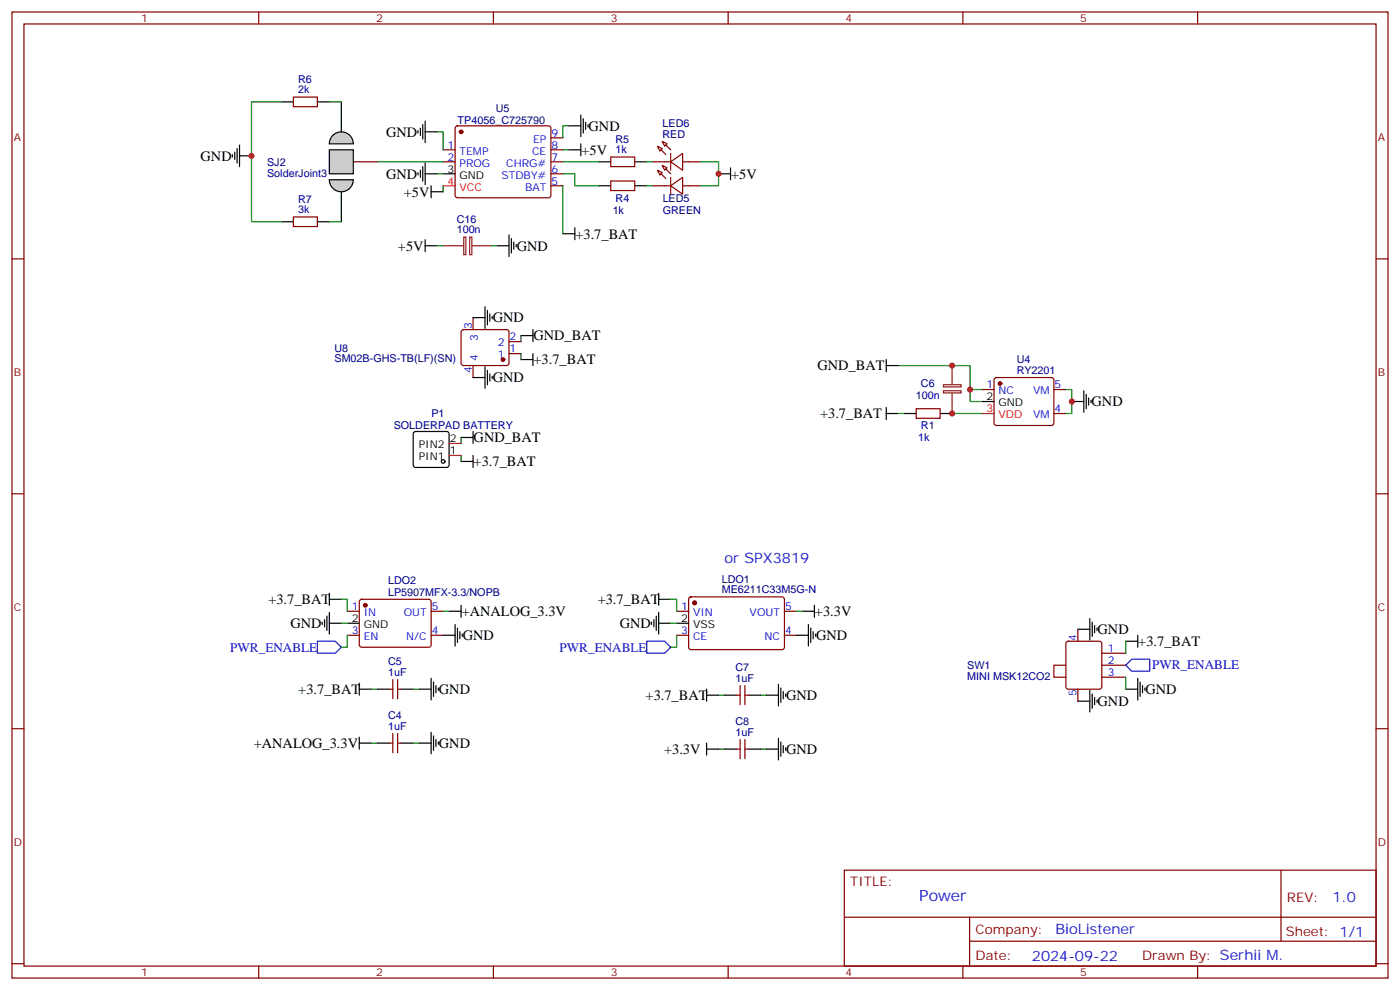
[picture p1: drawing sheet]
<svg xmlns="http://www.w3.org/2000/svg" width="412mm" height="292mm" viewBox="0 0 412 292" stroke-linecap="round" stroke-linejoin="round" font-family="sans-serif">
<g fill="none" stroke="#870000" stroke-width=".35">
<path d="M3.5 3.5h405.4v284.4h-405.4zM7.1 7.1h398.2v277.2h-398.2zM76.2 3.5v3.6M145.3 3.5v3.6M214.5 3.5v3.6M283.6 3.5v3.6M352.8 3.5v3.6M86.4 28.6h7.1v2.8h-7.1zM134.3 37.2l.5-.2h26.8l.5 .2 .2 .5-.1 20.1-.6 .4-27.1-.1-.4-.6v-19.8zM130.5 47.6h3.6M130.5 44.1h3.6M162.3 54.7h3.5"/>
<path d="M162.3 47.6h3.5M162.3 44.1h3.5M162.3 51.2h3.5M162.3 40.6h3.5M179.9 53.3h7.1v2.8h-7.1zM179.9 46.2h7.1v2.8h-7.1zM192.3 54.7h5.3M192.3 47.6h5.3M193.7 50.1l1.4 .7-.7 .7zM193.7 43l1.4 .7-.7 .7zM195.1 48.7l1.4 .7-.7 .7zM195.1 41.6l1.4 .7-.7 .7z"/>
<path d="M197.6 54.7l3.5-2.5v4.9zM197.6 47.6l3.5-2.4v4.9zM197.6 45.2v4.9M197.6 52.2v4.9M201.1 54.7h5.3M201.1 47.6h5.3M3.5 76.2h3.6M86.4 63.9h7.1v2.8h-7.1zM405.3 76.2h3.6M289.3 114.7h3.5M293 111.3l.5-.2h16.2l.5 .2 .2 .5v12.7l-.2 .5-.5 .2h-16.2l-.5-.2-.2-.5v-12.7zM310.4 114.7h3.6"/>
<path d="M269.9 120.3h7v2.8h-7zM310.4 121.7h3.6M3.5 145.3h3.6M405.3 145.3h3.6M102.3 179.9h3.5M106.1 176.6l.4-.2h20.1l.4 .7-.1 13-.6 .4-20-.1-.5-.6v-12.7zM127 179.9h3.5M199.3 179.9h3.5M203.1 175.9l.5-.2h27l.5 .7-.1 14.4-.6 .4-27.1-.1-.5-.6v-14.1zM231.1 179.9h3.5M102.3 187h3.5M127 187h3.5"/>
<path d="M199.3 187h3.5M231.1 187h3.5M314 195.8h-3.6v3.5h3.6M314.2 188.9l.5-.2h9.1l.5 .2 .3 .5v12.7l-.3 .5-.5 .2h-9.1l-.5-.2-.2-.5v-12.7zM317.5 185.2v3.5M324.6 199.3h7M324.6 195.8h7M324.6 192.3h7M3.5 214.5h3.6M114.7 218.7h1M114.7 202.8h1M115.7 200v5.7"/>
<path d="M115.7 215.9v5.6M117.1 200v5.7M117.1 215.9v5.6M117.1 218.7h1.1M117.1 202.8h1.1M217 204.6h1M218 201.8v5.6M218 217.7v5.6M219.4 201.8v5.6M219.4 217.7v5.6M219.4 204.6h1.1M317.5 202.8v3.6"/>
<path d="M405.3 214.5h3.6M217 220.5h1M219.4 220.5h1.1M248.7 256.1h156.6v28.2h-156.6zM377.3 256.1v20.9M248.7 270h156.5M285.6 277h119.6M285.6 270v14.1M3.5 283.6h3.6M76.2 284.3v3.6M145.3 284.3v3.6M214.5 284.3v3.6"/>
<path d="M283.6 284.3v3.6M352.8 284.3v3.6M405.3 283.6h3.6"/>
</g>
<g fill="#870000" stroke="#870000" stroke-width=".35">
<path d="M194.7 51.2l1.4 1.4z"/>
<path d="M196.1 49.7l1.5 1.5z"/>
<path d="M194.7 44.1l1.4 1.4z"/>
<path d="M196.1 42.7l1.5 1.4z"/>
<circle cx="107.6" cy="178.2" r=".53"/>
<circle cx="204.6" cy="177.4" r=".53"/>
<circle cx="135.8" cy="38.8" r=".53"/>
<circle cx="294.6" cy="112.9" r=".53"/>
</g>
<g fill="none" stroke="#000" stroke-width=".35">
<path d="M82.9 30h3.5M93.5 30h3.5M123.1 38.5v.7M123.8 37.7v2.2M124.5 36.7v4.2M125.2 38.8h3.6M125.2 35.6v6.4M167.6 37h3.5M171.1 33.9v6.3M171.8 34.9v4.3M172.5 36v2.1M173.2 36.7v.7"/>
<path d="M68.4 45.5v.7M69.1 44.8v2.1M69.8 43.7v4.3M70.6 45.9h3.5M70.6 42.7v6.3M123.1 50.8v.7M123.8 50.1v2.1M124.5 49v4.3M125.2 51.2h3.6M125.2 48v6.3M127 56.4h3.5M127 54.7v3.5"/>
<path d="M130.5 51.2h3.6M167.6 44.1h3.5M171.1 42.3v3.6M176.4 54.7h3.5M176.4 47.6h3.5M187 54.7h3.5M187 47.6h3.5M211.7 51.2h3.5M215.2 49.4v3.5M82.9 65.3h3.5M93.5 65.3h3.5M125.2 70.6v3.5"/>
<path d="M125.2 72.3h3.6M146.4 72.3h3.5M149.9 69.1v6.4M150.6 70.2v4.2M151.3 71.3v2.1M152 72v.7M165.8 68.8h3.5M169.3 67v3.6M261.1 107.6h3.5M261.1 105.8v3.6M261.1 119.9v3.6M289.3 118.2h3.5"/>
<path d="M315.7 118.2h3.6M319.3 115v6.4M320 116.1v4.2M320.7 117.1v2.1M321.4 117.8v.7M121.9 127.2l.5-.2h9.2l.5 .2 .2 .5v9.2l-.2 .5-.5 .2h-9.2l-.5-.3-.2-.4v-9.2zM261.1 121.7h3.5M266.3 121.7h3.6M276.9 121.7h3.6M97 174.6v3.6M97 176.4h3.5M132.3 179.9h3.5"/>
<path d="M135.8 178.2v3.5M194 176.4h3.6M194 174.6v3.6M236.4 179.9h3.5M239.9 178.2v3.5M94.9 183.1v.7M95.6 182.4v2.1M96.3 181.3v4.3M97 183.4h3.5M97 180.3v6.3M102.3 183.4h3.5M127 199.7v6.3"/>
<path d="M191.9 183.1v.7M192.6 182.4v2.1M193.3 181.3v4.3M194 183.4h3.6M194 180.3v6.3M199.3 183.4h3.5M317.5 185.2h3.5M321 182v6.4M321.7 183.1v4.2M322.4 184.1v2.2M323.1 184.9v.7M331.6 188.7h3.5"/>
<path d="M335.1 187v3.5M335.1 199.7v6.3M105.8 218.7h3.6M105.8 202.8h3.6M105.8 201.1v3.5M105.8 217v3.5M111.1 218.7h3.6M111.1 202.8h3.6M118.2 218.7h3.5M118.2 202.8h3.5M123.5 218.7h3.5M123.5 202.8h3.5"/>
<path d="M127 215.5v6.4M127.7 200.7v4.3M127.7 216.6v4.2M128.4 201.8v2.1M128.4 217.7v2.1M129.1 202.5v.7M129.1 218.4v.7M208.1 202.8v3.6M208.1 218.7v3.5M208.1 204.6h3.6M213.4 204.6h3.6M220.5 204.6h3.5"/>
<path d="M225.8 204.6h3.5M229.3 201.4v6.4M229.3 217.3v6.4M230 202.5v4.2M230 218.4v4.2M230.7 203.6v2.1M230.7 219.4v2.1M231.4 204.3v.7M317.5 206.4h3.5M321 203.2v6.3M321.7 204.3v4.2M322.4 205.3v2.1"/>
<path d="M323.1 206v.7M331.6 202.8h3.5M335.8 200.7v4.3M336.5 201.8v2.1M337.3 202.5v.7M208.1 220.5h3.6M213.4 220.5h3.6M220.5 220.5h3.5M225.8 220.5h3.5M231.4 220.1v.7"/>
</g>
<path d="M130.5 54.7h3.6M289.3 121.7h3.5" fill="none" stroke="#f00" stroke-width=".35"/>
<g fill="none" stroke="#008700" stroke-width=".35">
<path d="M128.8 38.8h1.7v5.3M167.6 37h-1.8v3.6M111.1 47.6h19.4M128.8 51.2h1.7M130.5 54.7v1.7M165.8 51.2h3.5v3.5h7.1M165.8 44.1h1.8M165.8 47.6h10.6M165.8 54.7v14.1M190.5 54.7h1.8M190.5 47.6h1.8M206.4 47.6h5.3v7.1h-5.3"/>
<path d="M128.8 72.3h1.7M144.6 72.3h1.8M264.6 107.6h21.2v10.6h3.5M314 114.7h1.7v7h-1.7M264.6 121.7h1.7M280.5 121.7h8.8M100.5 176.4h1.8v3.5M130.5 179.9h1.8M197.6 176.4h1.7v3.5M234.6 179.9h1.8M100.5 183.4h1.8M102.3 187v3.5h-1.8"/>
<path d="M197.6 183.4h1.7M199.3 187v3.5h-1.7M331.6 188.7v3.6M331.6 199.3v3.5M109.4 202.8h1.7M109.4 218.7h1.7M121.7 202.8h1.8M121.7 218.7h1.8M211.7 204.6h1.7M224 204.6h1.8M211.7 220.5h1.7M224 220.5h1.8"/>
</g>
<path d="M130.5 72.3h6M136.6 69.8h.6v5.2h-.6zM138.4 69.8h.6v5.2h-.6zM139 72.3h5.6M277.9 115h5.2v.6h-5.2zM277.9 113.2h5.2v.7h-5.2zM280.5 107.6v5.6M280.5 115.7v6" fill="none" stroke="#8c2424" stroke-width=".35"/>
<path d="M93.5 188.7h5.3l1.7 1.8-1.7 1.8h-5.3zM190.5 188.7h5.3l1.8 1.8-1.8 1.8h-5.3zM333.4 194h5.3v3.6h-5.3l-1.8-1.8z" fill="none" stroke="#00f" stroke-width=".35"/>
<circle cx="130.5" cy="135.8" r=".53" fill="#fff" stroke="#000" stroke-width=".35"/>
<path d="M132.3 134.1h3.5M132.3 130.5h3.5" fill="none" stroke="#f00" stroke-width=".35"/>
<g fill="none" stroke="#000" stroke-width=".35">
<path d="M100.5 30v7M100.5 58.2v7.1M139.3 93.5h3.6M142.9 90.3v6.4M143.6 91.4v4.2M144.3 92.4v2.1M145 93.1v.7M153.5 98.8h3.5M157 97v3.5M139.3 111.1h3.6M142.9 107.9v6.4M143.6 109v4.2"/>
<path d="M144.3 110.1v2.1M145 110.8v.7M153.5 105.8h3.5M157 104.1v3.5M135.8 135.8h3.5M135.8 128.8h3.5M139.3 127v3.5M139.3 134.1v3.5M130.5 187h3.6M134.1 183.8v6.3M134.8 184.9v4.2M135.5 185.9v2.1"/>
<path d="M136.2 186.6v.7M234.6 187h3.5M238.1 183.8v6.3M238.8 184.9v4.2M239.5 185.9v2.1M240.2 186.6v.7"/>
</g>
<path d="M285.8 114.7h3.5" fill="none" stroke="#008700" stroke-width=".35"/>
<path d="M136.1 97.2l.4-.2h12.7l.5 .2 .2 .5v9.5l-.7 .4-12.9-.1-.5-.6v-9.2zM139.3 93.5v3.5M139.3 107.6v3.5M149.9 104.1h3.6M149.9 100.5h3.6" fill="none" stroke="#870000" stroke-width=".35"/>
<circle cx="148.2" cy="105.8" r=".53" fill="#870000" stroke="#870000" stroke-width=".35"/>
<g fill="#ccc" stroke="#000" stroke-width=".35">
<path d="M97 52.9h7.1a3.5 3.5 0 0 1-3.6 3.5 3.5 3.5 0 0 1-3.5-3.5z"/>
<path d="M98 39.8a3.5 3.5 0 0 1 3.9-.7 3.5 3.5 0 0 1 2.2 3.2h-7.1a3.5 3.5 0 0 1 1-2.5z"/>
</g>
<g fill="#333" stroke="#000" stroke-width=".35">
<path d="M97 52.9h7.1z"/>
<path d="M97 42.3h7.1z"/>
</g>
<path d="M100.5 37v1.8M100.5 56.4v1.8" fill="none" stroke="#000" stroke-width=".35"/>
<path d="M104.1 47.6h7" fill="none" stroke="#870000" stroke-width=".35"/>
<path d="M97 44.1h7.1v7.1h-7.1z" fill="#ccc" stroke="#000" stroke-width=".35"/>
<path d="M82.9 30h-8.8v35.3h8.8M97 30h3.5M97 65.3h3.5M153.5 98.8v1.7M153.5 104.1v1.7M135.8 128.8v1.7M135.8 134.1v1.7" fill="none" stroke="#008700" stroke-width=".35"/>
<g fill="#c00">
<circle cx="211.7" cy="51.2" r=".88"/>
<circle cx="315.7" cy="118.2" r=".88"/>
<circle cx="280.5" cy="121.7" r=".88"/>
<circle cx="280.5" cy="107.6" r=".88"/>
<circle cx="285.8" cy="114.7" r=".88"/>
<circle cx="74.1" cy="45.9" r=".88"/>
</g>
<text font-size="4.6" fill="#00f" x="270.8" y="265.1">Power</text>
<g font-size="4.2">
<text x="113.8" y="40.2">GND</text>
<text x="173.4" y="38.5">GND</text>
<text x="59.1" y="47.3">GND</text>
<text x="171.3" y="45.6">+5V</text>
<text x="113.8" y="52.6">GND</text>
<text x="215.4" y="52.6">+5V</text>
<text x="119" y="57.9">+5V</text>
<text x="169.5" y="70.3">+3.7_BAT</text>
<text x="117.2" y="73.8">+5V</text>
<text x="152.2" y="73.8">GND</text>
<text x="145.2" y="94.9">GND</text>
<text x="157.2" y="100.2">GND_BAT</text>
<text x="157.2" y="107.3">+3.7_BAT</text>
<text x="145.2" y="112.5">GND</text>
<text x="240.8" y="109">GND_BAT</text>
<text x="321.6" y="119.6">GND</text>
<text x="241.6" y="123.1">+3.7_BAT</text>
<text x="139.5" y="130.2">GND_BAT</text>
<text x="139.5" y="137.3">+3.7_BAT</text>
<text x="79" y="177.8">+3.7_BAT</text>
<text x="176.1" y="177.8">+3.7_BAT</text>
<text x="85.5" y="184.9">GND</text>
<text x="136" y="181.4">+ANALOG_3.3V</text>
<text x="182.5" y="184.9">GND</text>
<text x="240.1" y="181.4">+3.3V</text>
<text x="136.3" y="188.4">GND</text>
<text x="240.4" y="188.4">GND</text>
<text x="323.3" y="186.7">GND</text>
<text x="335.3" y="190.2">+3.7_BAT</text>
<text x="87.9" y="204.3">+3.7_BAT</text>
<text x="129.3" y="204.3">GND</text>
<text x="190.2" y="206.1">+3.7_BAT</text>
<text x="231.6" y="206.1">GND</text>
<text x="323.3" y="207.8">GND</text>
<text x="337.4" y="204.3">GND</text>
<text x="74.8" y="220.2">+ANALOG_3.3V</text>
<text x="129.3" y="220.2">GND</text>
<text x="195.6" y="221.9">+3.3V</text>
<text x="231.6" y="221.9">GND</text>
</g>
<g font-size="4.2" fill="#00f">
<text x="213.4" y="165.8">or SPX3819</text>
<text x="392.5" y="265.4">1.0</text>
<text x="310.9" y="274.9">BioListener</text>
<text x="304" y="282.7">2024-09-22</text>
</g>
<g font-size="3.9" fill="#00f">
<text x="67.8" y="191.8">PWR_ENABLE</text>
<text x="164.8" y="191.8">PWR_ENABLE</text>
<text x="339.4" y="197">PWR_ENABLE</text>
</g>
<g font-size="3.9" fill="#800">
<text x="250.5" y="260.7">TITLE:</text>
<text x="379.1" y="265.4">REV:</text>
<text x="287.4" y="274.9">Company:</text>
<text x="378.7" y="275.5">Sheet: 1/1</text>
<text x="287.4" y="282.6">Date:</text>
<text x="336.4" y="282.7">Drawn By: Serhii M.</text>
</g>
<g font-size="3.2" fill="#800">
<text x="41.6" y="6.5">1</text>
<text x="110.8" y="6.5">2</text>
<text x="179.9" y="6.5">3</text>
<text x="249.1" y="6.5">4</text>
<text x="318.2" y="6.5">5</text>
<text x="4.1" y="41.6">A</text>
<text x="405.9" y="41.6">A</text>
<text x="4.1" y="110.8">B</text>
<text x="405.9" y="110.8">B</text>
<text x="4.1" y="179.9">C</text>
<text x="405.9" y="179.9">C</text>
<text x="4.1" y="249.1">D</text>
<text x="405.9" y="249.1">D</text>
<text x="41.6" y="287.3">1</text>
<text x="110.8" y="287.3">2</text>
<text x="179.9" y="287.3">3</text>
<text x="249.1" y="287.3">4</text>
<text x="318.2" y="287.3">5</text>
</g>
<g font-size="3.2" fill="#000080">
<text x="87.8" y="27.5">2k</text>
<text x="87.8" y="24.4">R6</text>
<text x="146" y="32.9">U5</text>
<text x="134.8" y="36.4">TP4056_C725790</text>
<text x="181.3" y="42">R5</text>
<text x="195.2" y="40.6">RED</text>
<text x="195.2" y="37.4">LED6</text>
<text x="181.3" y="45.2">1k</text>
<text x="78.7" y="52">SolderJoint3</text>
<text x="78.7" y="48.8">SJ2</text>
<text x="87.8" y="59.7">R7</text>
<text x="181.3" y="59.3">R4</text>
<text x="195.2" y="59.4">LED5</text>
<text x="87.8" y="62.8">3k</text>
<text x="134.5" y="65.5">C16</text>
<text x="180.5" y="62.9">1k</text>
<text x="195.2" y="62.9">GREEN</text>
<text x="134.5" y="68.7">100n</text>
<text x="98.5" y="106.6">SM02B-GHS-TB(LF)(SN)</text>
<text x="98.5" y="103.5">U8</text>
<text x="299.5" y="106.9">U4</text>
<text x="299.5" y="110.1">RY2201</text>
<text x="269.7" y="117.6">100n</text>
<text x="271.3" y="114">C6</text>
<text x="127.1" y="122.8">P1</text>
<text x="116" y="126.3">SOLDERPAD BATTERY</text>
<text x="270.4" y="129.9">1k</text>
<text x="271.3" y="126.4">R1</text>
<text x="114.3" y="172">LDO2</text>
<text x="212.6" y="171.7">LDO1</text>
<text x="114.3" y="175.3">LP5907MFX-3.3/NOPB</text>
<text x="212.6" y="174.6">ME6211C33M5G-N</text>
<text x="114.3" y="195.8">C5</text>
<text x="216.6" y="197.5">C7</text>
<text x="284.9" y="196.9">SW1</text>
<text x="114.3" y="199">1uF</text>
<text x="216.6" y="200.7">1uF</text>
<text x="284.9" y="200">MINI MSK12CO2</text>
<text x="114.3" y="214.8">1uF</text>
<text x="114.3" y="211.7">C4</text>
<text x="216.6" y="213.5">C8</text>
<text x="216.6" y="216.6">1uF</text>
</g>
<g font-size="3.2" fill="#00f">
<text x="157.1" y="42">EP</text>
<text x="162.5" y="40.2">9</text>
<text x="131.9" y="43.7">1</text>
<text x="131.9" y="47.3">2</text>
<text x="135.4" y="45.5">TEMP</text>
<text x="156.7" y="45.5">CE</text>
<text x="162.5" y="47.3">7</text>
<text x="162.5" y="43.7">8</text>
<text x="135.4" y="49">PROG</text>
<text x="147.7" y="52.6">STDBY#</text>
<text x="149.1" y="49">CHRG#</text>
<text x="162.5" y="50.8">6</text>
<text x="154.7" y="56.1">BAT</text>
<text x="162.5" y="54.3">5</text>
<text x="139" y="96.8" transform="rotate(-90 139 96.8)">3</text>
<text x="140.8" y="100.3" transform="rotate(-90 140.8 100.3)">3</text>
<text x="146.6" y="102">2</text>
<text x="150.1" y="100.2">2</text>
<text x="140.8" y="106.3" transform="rotate(-90 140.8 106.3)">4</text>
<text x="146.6" y="105.5">1</text>
<text x="150.1" y="103.7">1</text>
<text x="139" y="109.8" transform="rotate(-90 139 109.8)">4</text>
<text x="290.6" y="114.3">1</text>
<text x="294.1" y="116.1">NC</text>
<text x="304.3" y="116.1">VM</text>
<text x="310.6" y="114.3">5</text>
<text x="304.3" y="123.1">VM</text>
<text x="310.6" y="121.4">4</text>
<text x="103.6" y="179.6">1</text>
<text x="127.2" y="179.6">5</text>
<text x="200.7" y="179.6">1</text>
<text x="231.2" y="179.6">5</text>
<text x="107.1" y="181.3">IN</text>
<text x="118.9" y="181.3">OUT</text>
<text x="204.2" y="181.3">VIN</text>
<text x="220.8" y="181.3">VOUT</text>
<text x="103.6" y="186.6">3</text>
<text x="107.1" y="188.4">EN</text>
<text x="119.7" y="188.4">N/C</text>
<text x="127.2" y="186.6">4</text>
<text x="200.7" y="186.6">3</text>
<text x="204.2" y="188.4">CE</text>
<text x="225.2" y="188.4">NC</text>
<text x="231.2" y="186.6">4</text>
<text x="317.1" y="188.7" transform="rotate(-90 317.1 188.7)">4</text>
<text x="326.3" y="191.9">1</text>
<text x="326.3" y="195.4">2</text>
<text x="326.3" y="199">3</text>
<text x="317.1" y="204.9" transform="rotate(-90 317.1 204.9)">5</text>
</g>
<g font-size="3.2">
<text x="131.9" y="50.8">3</text>
<text x="135.4" y="52.6">GND</text>
<text x="290.6" y="117.8">2</text>
<text x="294.1" y="119.6">GND</text>
<text x="123.3" y="131.9">PIN2</text>
<text x="132.5" y="130.2">2</text>
<text x="123.3" y="135.5">PIN1</text>
<text x="132.5" y="133.7">1</text>
<text x="103.6" y="183.1">2</text>
<text x="107.1" y="184.9">GND</text>
<text x="200.7" y="183.1">2</text>
<text x="204.2" y="184.9">VSS</text>
</g>
<g font-size="3.2" fill="#f00">
<text x="131.9" y="54.3">4</text>
<text x="135.4" y="56.1">VCC</text>
<text x="290.6" y="121.4">3</text>
<text x="294.1" y="123.1">VDD</text>
</g>
</svg>
